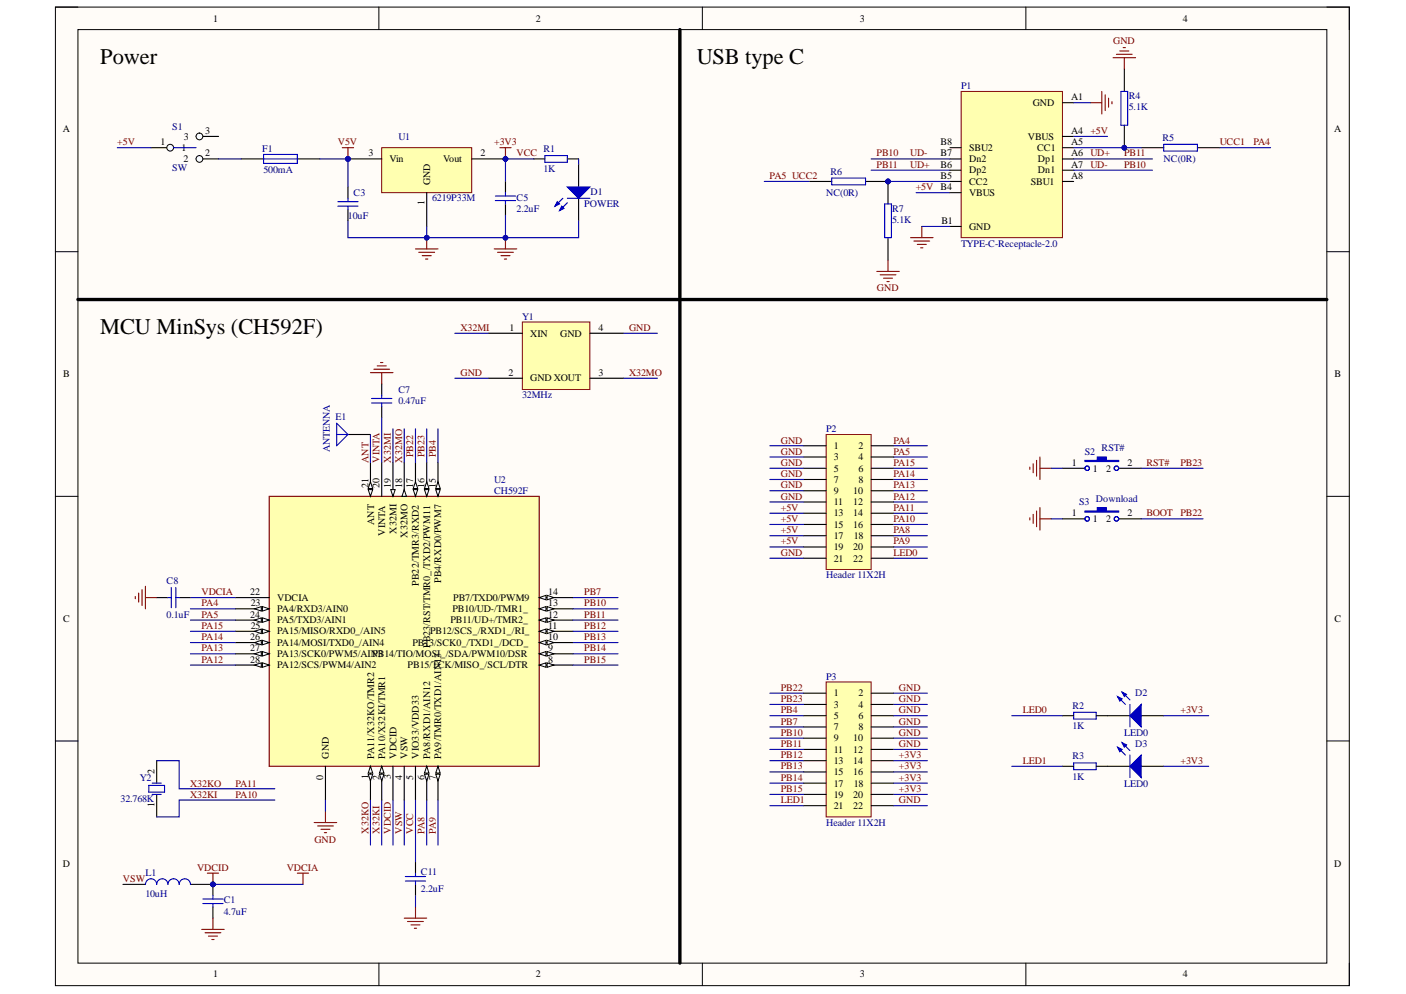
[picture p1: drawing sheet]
<svg xmlns="http://www.w3.org/2000/svg" width="297mm" height="210mm" viewBox="0 0 297 210" stroke-linecap="round" stroke-linejoin="round" font-family="sans-serif">
<path d="M11.7 1.5h273.4v206.6h-273.4z" fill-rule="evenodd" fill="#fffcf8"/>
<path d="M11.7 1.5h273.4v206.6h-273.4z" fill="none" stroke="#000" stroke-width=".21"/>
<path d="M16.5 6.3h263.8v197.1h-263.8z" fill-rule="evenodd" fill="#fffcf8"/>
<g fill="none" stroke="#000" stroke-width=".21">
<path d="M11.7 1.5h4.8M16.5 6.3h263.8v197.1h-263.8zM80 1.5v4.7M148.4 1.5v4.7M216.7 1.5v4.8M280.3 1.5h4.8v4.8M11.7 53.2h4.8M280.3 53.2h4.8M11.7 104.8h4.8M280.3 104.8h4.8M11.7 156.5h4.8M280.3 156.5h4.8"/>
<path d="M80.1 203.4v4.7M148.4 203.4v4.7M216.7 203.4v4.7M285.1 203.4v4.7"/>
</g>
<path d="M72.3 31.2h2.4M73.5 31.2v2.4" fill="none" stroke="#800000" stroke-width=".24"/>
<circle cx="73.5" cy="33.6" r=".47" fill="#000080"/>
<circle cx="73.5" cy="33.6" r=".47" fill="none" stroke="#000080" stroke-width=".21"/>
<path d="M50.9 33.6h4.8M62.8 33.6h4.8M73.5 39.5v2.4M73.5 44.3v2.3" fill="none" stroke="#000" stroke-width=".24"/>
<path d="M55.7 32.6h7.1v1.9h-7.1zM55.7 33.6h7.1M71.4 43.5h4.3M71.4 42.6h4.3M73.5 41.9v.7M73.5 43.5v.8" fill="none" stroke="#00f" stroke-width=".24"/>
<path d="M105.6 31.2h2.4M106.8 31.2v2.4" fill="none" stroke="#800000" stroke-width=".24"/>
<circle cx="106.8" cy="33.6" r=".47" fill="#000080"/>
<circle cx="106.8" cy="33.6" r=".47" fill="none" stroke="#000080" stroke-width=".21"/>
<path d="M87.8 52.6h4.7M88.5 53.3h3.3M89.2 54h1.9M89.9 54.7h.5M90.1 50.2v2.4" fill="none" stroke="#800000" stroke-width=".24"/>
<circle cx="90.1" cy="50.2" r=".47" fill="#000080"/>
<circle cx="90.1" cy="50.2" r=".47" fill="none" stroke="#000080" stroke-width=".21"/>
<path d="M104.4 52.6h4.8M105.1 53.3h3.4M105.8 54h1.9M106.6 54.7h.4M106.8 50.2v2.4" fill="none" stroke="#800000" stroke-width=".24"/>
<circle cx="106.8" cy="50.2" r=".47" fill="#000080"/>
<circle cx="106.8" cy="50.2" r=".47" fill="none" stroke="#000080" stroke-width=".21"/>
<path d="M106.8 38.3v2.4M122.2 34.7v4.8M106.8 43.1v2.3M122.2 41.9v4.7" fill="none" stroke="#000" stroke-width=".24"/>
<path d="M104.6 42.4h4.3M104.6 41.4h4.3M106.8 40.7v.7M106.8 42.4v.7" fill="none" stroke="#00f" stroke-width=".24"/>
<path d="M119.9 39.5h4.7l-2.4 2.4z" fill="#00f"/>
<path d="M119.9 39.5h4.7l-2.4 2.4zM118.9 41.9l-1.7 1.6M119.9 42.8l-1.7 1.7" fill="none" stroke="#00f" stroke-width=".24"/>
<path d="M118.7 43.5l.5 .5-1 .5z" fill="#00f"/>
<path d="M118.7 43.5l.5 .5-1 .5z" fill="none" stroke="#00f" stroke-width=".24"/>
<path d="M117.7 42.6l.5 .5-1 .4z" fill="#00f"/>
<path d="M117.7 42.6l.5 .5-1 .4zM119.9 41.9h4.7" fill="none" stroke="#00f" stroke-width=".24"/>
<path d="M16.5 63.3h127.1M143.6 63.3v140.1" fill="none" stroke="#000" stroke-width=".71"/>
<path d="M31.9 31.2h4.8" fill="none" stroke="#000" stroke-width=".24"/>
<circle cx="36" cy="31.2" r=".71" fill="#f8fcff"/>
<circle cx="36" cy="31.2" r=".71" fill="none" stroke="#000" stroke-width=".21"/>
<path d="M41.4 28.8h4.8" fill="none" stroke="#000" stroke-width=".24"/>
<circle cx="42.1" cy="28.8" r=".71" fill="#f8fcff"/>
<circle cx="42.1" cy="28.8" r=".71" fill="none" stroke="#000" stroke-width=".21"/>
<path d="M41.4 33.6h4.8" fill="none" stroke="#000" stroke-width=".24"/>
<circle cx="42.1" cy="33.6" r=".71" fill="#f8fcff"/>
<circle cx="42.1" cy="33.6" r=".71" fill="none" stroke="#000" stroke-width=".21"/>
<g fill="none" stroke="#00f" stroke-width=".24">
<path d="M36.7 31.2h4.7M71.1 89.4l2.4 2.4-2.4 2.3zM71.1 91.8h2.4M78.5 84.2h4.3M78.5 85.1h4.3M80.6 83.4v.8M80.6 85.1v.7M35.5 126.2h.7M36.2 124.1v4.2M37.1 126.2h.8M37.1 124.1v4.2M31.4 165.9h3.4v1.4h-3.4z"/>
<path d="M32.2 165.4h1.9M32.2 167.8h1.9"/>
</g>
<path d="M85.4 193.9h4.7M86.1 194.6h3.3M86.8 195.3h1.9M87.5 196h.5M87.8 191.5v2.4" fill="none" stroke="#800000" stroke-width=".23"/>
<path d="M73.5 91.8h4.8M80.6 81.1v2.3M80.6 85.8v2.4M33.1 126.2h2.4M37.9 126.2h2.3M33.1 160.6v4.8M33.1 167.8v4.7" fill="none" stroke="#000" stroke-width=".24"/>
<path d="M78.3 78.7h4.7M79 78h3.3M79.7 77.3h1.9M80.4 76.6h.5M80.6 78.7v2.4M28.6 126v.4M29.3 125.2v1.9M30 124.5v3.4M30.7 123.8v4.8M30.7 126.2h2.4" fill="none" stroke="#800000" stroke-width=".24"/>
<path d="M87.8 182v2.4M87.8 186.8v2.3" fill="none" stroke="#000" stroke-width=".23"/>
<path d="M85.6 185.1h4.3M85.6 186h4.3M87.8 184.4v.7M87.8 186v.8" fill="none" stroke="#00f" stroke-width=".23"/>
<path d="M174.5 91.8h9.5v28.5h-9.5z" fill-rule="evenodd" fill="#ffffb0"/>
<path d="M174.5 91.8h9.5v28.5h-9.5z" fill="none" stroke="#800000" stroke-width=".21"/>
<g fill="none" stroke="#000" stroke-width=".23">
<path d="M169.8 94.1h4.7M169.8 96.5h4.7M169.8 98.9h4.7M184 94.1h4.8M184 96.5h4.8M184 98.9h4.8M169.8 101.3h4.7M169.8 103.6h4.7M169.8 106h4.7M169.8 108.4h4.7M169.8 110.8h4.7M169.8 113.1h4.7"/>
<path d="M169.8 115.5h4.7M169.8 117.9h4.7M184 101.3h4.8M184 103.6h4.8M184 106h4.8M184 108.4h4.8M184 110.8h4.8M184 113.1h4.8M184 115.5h4.8M184 117.9h4.8"/>
</g>
<path d="M174.5 144h9.5v28.5h-9.5z" fill-rule="evenodd" fill="#ffffb0"/>
<path d="M174.5 144h9.5v28.5h-9.5z" fill="none" stroke="#800000" stroke-width=".21"/>
<g fill="none" stroke="#000" stroke-width=".23">
<path d="M224.5 98.9h4.7M236.3 98.9h4.8M169.8 146.4h4.7M169.8 148.8h4.7M169.8 151.1h4.7M169.8 153.5h4.7M169.8 155.9h4.7M169.8 158.3h4.7M184 146.4h4.8M184 148.8h4.8M184 151.1h4.8M184 153.5h4.8"/>
<path d="M184 155.9h4.8M184 158.3h4.8M169.8 160.6h4.7M169.8 163h4.7M169.8 165.4h4.7M169.8 167.8h4.7M169.8 170.1h4.7M184 160.6h4.8M184 163h4.8M184 165.4h4.8M184 167.8h4.8M184 170.1h4.8"/>
</g>
<path d="M229.2 97.2h2.6v-.7h1.9v.7h2.6v.3h-7.1z" fill-rule="evenodd" fill="#00f"/>
<g fill="none" stroke="#00f" stroke-width=".23">
<path d="M229.2 97.2h2.6v-.7h1.9v.7h2.6v.3h-7.1z"/>
<circle cx="229.7" cy="98.9" r=".47"/>
<circle cx="235.9" cy="98.9" r=".47"/>
</g>
<path d="M217.6 98.6v.5M218.3 97.9v1.9M219 97.2v3.3M219.7 96.5v4.8M219.7 98.9h2.4" fill="none" stroke="#800000" stroke-width=".23"/>
<path d="M224.5 109.6h4.7M236.3 109.6h4.8" fill="none" stroke="#000" stroke-width=".23"/>
<path d="M229.2 107.9h2.6v-.7h1.9v.7h2.6v.2h-7.1z" fill-rule="evenodd" fill="#00f"/>
<g fill="none" stroke="#00f" stroke-width=".23">
<path d="M229.2 107.9h2.6v-.7h1.9v.7h2.6v.2h-7.1z"/>
<circle cx="229.7" cy="109.6" r=".48"/>
<circle cx="235.9" cy="109.6" r=".47"/>
</g>
<path d="M217.6 109.3v.5M218.3 108.6v1.9M219 107.9v3.3M219.7 107.2v4.7M219.7 109.6h2.4" fill="none" stroke="#800000" stroke-width=".23"/>
<path d="M234 151.1h4.7M241.1 151.1h4.8" fill="none" stroke="#000" stroke-width=".23"/>
<path d="M238.7 151.1l2.4-2.3v4.7z" fill="#00f"/>
<path d="M236.1 147.1l1.7 1.7M237.1 146.1l1.6 1.7M238.7 151.1l2.4-2.3v4.7z" fill="none" stroke="#00f" stroke-width=".23"/>
<path d="M236.1 147.1l1 .5-.5 .5z" fill="#00f"/>
<path d="M236.1 147.1l1 .5-.5 .5z" fill="none" stroke="#00f" stroke-width=".23"/>
<path d="M237.1 146.1l.9 .5-.5 .5z" fill="#00f"/>
<path d="M237.1 146.1l.9 .5-.5 .5zM238.7 148.8v4.7" fill="none" stroke="#00f" stroke-width=".23"/>
<path d="M234 161.8h4.7M241.1 161.8h4.8" fill="none" stroke="#000" stroke-width=".23"/>
<path d="M238.7 161.8l2.4-2.4v4.8z" fill="#00f"/>
<path d="M236.1 157.8l1.7 1.6M237.1 156.8l1.6 1.7M238.7 161.8l2.4-2.4v4.8z" fill="none" stroke="#00f" stroke-width=".23"/>
<path d="M236.1 157.8l1 .5-.5 .4z" fill="#00f"/>
<path d="M236.1 157.8l1 .5-.5 .4z" fill="none" stroke="#00f" stroke-width=".23"/>
<path d="M237.1 156.8l.9 .5-.5 .5z" fill="#00f"/>
<path d="M237.1 156.8l.9 .5-.5 .5zM238.7 159.4v4.8" fill="none" stroke="#00f" stroke-width=".23"/>
<path d="M232.8 19.3v4.8M230.4 21.7h2.4M233.5 20v3.3M234.2 20.7v1.9M234.9 21.5v.4M192.4 50.2h4.7M193.1 50.9h3.3M193.8 51.6h1.9M194.5 52.3h.5M194.7 47.8v2.4" fill="none" stroke="#800000" stroke-width=".23"/>
<path d="M203.1 19.3h21.4v30.9h-21.4z" fill-rule="evenodd" fill="#ffffb0"/>
<path d="M203.1 19.3h21.4v30.9h-21.4z" fill="none" stroke="#800000" stroke-width=".21"/>
<path d="M200.7 38.3h2.4M200.7 35.9h2.4M200.7 33.6h2.4M200.7 31.2h2.4M224.5 38.3h2.3M224.5 35.9h2.3M224.5 33.6h2.3M224.5 31.2h2.3M224.5 21.7h2.3M224.5 28.8h2.3M200.7 47.8h2.4M200.7 40.7h2.4" fill="none" stroke="#000" stroke-width=".23"/>
<circle cx="187.6" cy="38.3" r=".48" fill="#000080"/>
<circle cx="187.6" cy="38.3" r=".48" fill="none" stroke="#000080" stroke-width=".21"/>
<path d="M171 38.3h4.7M182.9 38.3h4.7" fill="none" stroke="#000" stroke-width=".23"/>
<circle cx="187.6" cy="38.3" r=".48" fill="#000080"/>
<circle cx="187.6" cy="38.3" r=".48" fill="none" stroke="#000080" stroke-width=".21"/>
<path d="M175.7 37.6h7.2v1.4h-7.2z" fill="none" stroke="#00f" stroke-width=".23"/>
<circle cx="187.6" cy="38.3" r=".48" fill="#000080"/>
<circle cx="187.6" cy="38.3" r=".48" fill="none" stroke="#000080" stroke-width=".21"/>
<path d="M187.6 38.3v4.8M187.6 50.2v4.7" fill="none" stroke="#000" stroke-width=".23"/>
<circle cx="187.6" cy="38.3" r=".48" fill="#000080"/>
<circle cx="187.6" cy="38.3" r=".48" fill="none" stroke="#000080" stroke-width=".21"/>
<path d="M245.9 30.5h7.1v1.4h-7.1zM186.9 43.1h1.4v7.1h-1.4z" fill="none" stroke="#00f" stroke-width=".23"/>
<path d="M185.2 57.3h4.8M185.9 58h3.4M186.7 58.7h1.9M187.4 59.5h.4M187.6 54.9v2.4" fill="none" stroke="#800000" stroke-width=".23"/>
<path d="M241.1 31.2h4.8M253 31.2h4.7" fill="none" stroke="#000" stroke-width=".23"/>
<circle cx="237.5" cy="31.2" r=".48" fill="#000080"/>
<circle cx="237.5" cy="31.2" r=".48" fill="none" stroke="#000080" stroke-width=".21"/>
<path d="M237.5 26.4v4.8" fill="none" stroke="#000" stroke-width=".23"/>
<circle cx="237.5" cy="31.2" r=".48" fill="#000080"/>
<circle cx="237.5" cy="31.2" r=".48" fill="none" stroke="#000080" stroke-width=".21"/>
<path d="M237.5 14.6v4.7" fill="none" stroke="#000" stroke-width=".23"/>
<path d="M236.8 19.3h1.4v7.1h-1.4z" fill="none" stroke="#00f" stroke-width=".23"/>
<path d="M235.2 12.2h4.7M235.9 11.5h3.3M236.6 10.8h1.9M237.3 10.1h.5M237.5 12.2v2.4" fill="none" stroke="#800000" stroke-width=".23"/>
<path d="M110.4 68h14.2v14.3h-14.2z" fill-rule="evenodd" fill="#ffffb0"/>
<path d="M110.4 68h14.2v14.3h-14.2z" fill="none" stroke="#800000" stroke-width=".21"/>
<path d="M103.2 70.4h7.2M103.2 79.9h7.2M124.6 70.4h7.2M124.6 79.9h7.2" fill="none" stroke="#000" stroke-width=".24"/>
<circle cx="73.5" cy="33.6" r=".47" fill="#000080"/>
<circle cx="73.5" cy="33.6" r=".47" fill="none" stroke="#000080" stroke-width=".21"/>
<circle cx="106.8" cy="33.6" r=".47" fill="#000080"/>
<circle cx="106.8" cy="33.6" r=".47" fill="none" stroke="#000080" stroke-width=".21"/>
<path d="M80.6 31.2h19.1v9.5h-19.1z" fill-rule="evenodd" fill="#ffffb0"/>
<path d="M80.6 31.2h19.1v9.5h-19.1z" fill="none" stroke="#800000" stroke-width=".21"/>
<path d="M73.5 33.6h7.1" fill="none" stroke="#000" stroke-width=".24"/>
<circle cx="73.5" cy="33.6" r=".47" fill="#000080"/>
<circle cx="73.5" cy="33.6" r=".47" fill="none" stroke="#000080" stroke-width=".21"/>
<path d="M99.7 33.6h7.1M90.1 40.7v7.1" fill="none" stroke="#000" stroke-width=".24"/>
<circle cx="106.8" cy="33.6" r=".47" fill="#000080"/>
<circle cx="106.8" cy="33.6" r=".47" fill="none" stroke="#000080" stroke-width=".21"/>
<path d="M115.1 32.9h4.8v1.4h-4.8z" fill="none" stroke="#00f" stroke-width=".24"/>
<path d="M112.7 33.6h2.4M119.9 33.6h2.3" fill="none" stroke="#000" stroke-width=".24"/>
<path d="M226.8 150.4h4.8v1.4h-4.8zM226.8 161.1h4.8v1.4h-4.8z" fill="none" stroke="#00f" stroke-width=".23"/>
<path d="M224.5 151.1h2.3M231.6 151.1h2.4M224.5 161.8h2.3M231.6 161.8h2.4" fill="none" stroke="#000" stroke-width=".23"/>
<path d="M56.9 104.8h57v57h-57z" fill-rule="evenodd" fill="#ffffb0"/>
<path d="M56.9 104.8h57v57h-57z" fill="none" stroke="#800000" stroke-width=".24"/>
<path d="M92.5 161.8v7.1" fill="none" stroke="#000" stroke-width=".24"/>
<path d="M92.5 161.8l.5 1.4h-.9z" fill="#f8fcff"/>
<path d="M92.5 161.8l.5 1.4h-.9z" fill="none" stroke="#000" stroke-width=".21"/>
<path d="M92.1 163.5h.9l-.5 1.4z" fill="#f8fcff"/>
<path d="M92.1 163.5h.9l-.5 1.4z" fill="none" stroke="#000" stroke-width=".21"/>
<path d="M113.9 133.3h7.1" fill="none" stroke="#000" stroke-width=".24"/>
<path d="M113.9 133.3l1.4-.5v1z" fill="#f8fcff"/>
<path d="M113.9 133.3l1.4-.5v1z" fill="none" stroke="#000" stroke-width=".21"/>
<path d="M115.6 132.8l1.4 .5-1.4 .5z" fill="#f8fcff"/>
<path d="M115.6 132.8l1.4 .5-1.4 .5z" fill="none" stroke="#000" stroke-width=".21"/>
<path d="M113.9 130.9h7.1" fill="none" stroke="#000" stroke-width=".24"/>
<path d="M113.9 130.9l1.4-.4v.9z" fill="#f8fcff"/>
<path d="M113.9 130.9l1.4-.4v.9z" fill="none" stroke="#000" stroke-width=".21"/>
<path d="M115.6 130.5l1.4 .4-1.4 .5z" fill="#f8fcff"/>
<path d="M115.6 130.5l1.4 .4-1.4 .5z" fill="none" stroke="#000" stroke-width=".21"/>
<path d="M113.9 126.2h7.1" fill="none" stroke="#000" stroke-width=".24"/>
<path d="M113.9 126.2l1.4-.5v1z" fill="#f8fcff"/>
<path d="M113.9 126.2l1.4-.5v1z" fill="none" stroke="#000" stroke-width=".21"/>
<path d="M115.6 125.7l1.4 .5-1.4 .5z" fill="#f8fcff"/>
<path d="M115.6 125.7l1.4 .5-1.4 .5z" fill="none" stroke="#000" stroke-width=".21"/>
<path d="M113.9 140.4h7.1" fill="none" stroke="#000" stroke-width=".24"/>
<path d="M113.9 140.4l1.4-.4v.9z" fill="#f8fcff"/>
<path d="M113.9 140.4l1.4-.4v.9z" fill="none" stroke="#000" stroke-width=".21"/>
<path d="M115.6 140l1.4 .4-1.4 .5z" fill="#f8fcff"/>
<path d="M115.6 140l1.4 .4-1.4 .5z" fill="none" stroke="#000" stroke-width=".21"/>
<path d="M49.7 135.7h7.2" fill="none" stroke="#000" stroke-width=".24"/>
<path d="M55.4 135.2l1.5 .5-1.5 .5z" fill="#f8fcff"/>
<path d="M55.4 135.2l1.5 .5-1.5 .5z" fill="none" stroke="#000" stroke-width=".21"/>
<path d="M53.8 135.7l1.4-.5v1z" fill="#f8fcff"/>
<path d="M53.8 135.7l1.4-.5v1z" fill="none" stroke="#000" stroke-width=".21"/>
<path d="M49.7 138.1h7.2M85.4 161.8v7.1" fill="none" stroke="#000" stroke-width=".24"/>
<path d="M55.4 137.6l1.5 .5-1.5 .4z" fill="#f8fcff"/>
<path d="M55.4 137.6l1.5 .5-1.5 .4z" fill="none" stroke="#000" stroke-width=".21"/>
<path d="M53.8 138.1l1.4-.5v.9z" fill="#f8fcff"/>
<path d="M53.8 138.1l1.4-.5v.9z" fill="none" stroke="#000" stroke-width=".21"/>
<path d="M49.7 133.3h7.2" fill="none" stroke="#000" stroke-width=".24"/>
<path d="M55.4 132.8l1.5 .5-1.5 .5z" fill="#f8fcff"/>
<path d="M55.4 132.8l1.5 .5-1.5 .5z" fill="none" stroke="#000" stroke-width=".21"/>
<path d="M53.8 133.3l1.4-.5v1z" fill="#f8fcff"/>
<path d="M53.8 133.3l1.4-.5v1z" fill="none" stroke="#000" stroke-width=".21"/>
<path d="M113.9 138.1h7.1" fill="none" stroke="#000" stroke-width=".24"/>
<path d="M113.9 138.1l1.4-.5v.9z" fill="#f8fcff"/>
<path d="M113.9 138.1l1.4-.5v.9z" fill="none" stroke="#000" stroke-width=".21"/>
<path d="M115.6 137.6l1.4 .5-1.4 .4z" fill="#f8fcff"/>
<path d="M115.6 137.6l1.4 .5-1.4 .4z" fill="none" stroke="#000" stroke-width=".21"/>
<path d="M49.7 130.9h7.2" fill="none" stroke="#000" stroke-width=".24"/>
<path d="M55.4 130.5l1.5 .4-1.5 .5z" fill="#f8fcff"/>
<path d="M55.4 130.5l1.5 .4-1.5 .5z" fill="none" stroke="#000" stroke-width=".21"/>
<path d="M53.8 130.9l1.4-.4v.9z" fill="#f8fcff"/>
<path d="M53.8 130.9l1.4-.4v.9z" fill="none" stroke="#000" stroke-width=".21"/>
<path d="M49.7 128.6h7.2" fill="none" stroke="#000" stroke-width=".24"/>
<path d="M55.4 128.1l1.5 .5-1.5 .4z" fill="#f8fcff"/>
<path d="M55.4 128.1l1.5 .5-1.5 .4z" fill="none" stroke="#000" stroke-width=".21"/>
<path d="M53.8 128.6l1.4-.5v.9z" fill="#f8fcff"/>
<path d="M53.8 128.6l1.4-.5v.9z" fill="none" stroke="#000" stroke-width=".21"/>
<path d="M83 97.7v7.1" fill="none" stroke="#000" stroke-width=".24"/>
<path d="M82.5 103.4h1l-.5 1.4z" fill="#f8fcff"/>
<path d="M82.5 103.4h1l-.5 1.4z" fill="none" stroke="#000" stroke-width=".21"/>
<path d="M80.6 97.7v7.1M90.1 97.7v7.1" fill="none" stroke="#000" stroke-width=".24"/>
<path d="M89.7 103.4h.9l-.5 1.4z" fill="#f8fcff"/>
<path d="M89.7 103.4h.9l-.5 1.4z" fill="none" stroke="#000" stroke-width=".21"/>
<path d="M90.1 101.7l.5 1.5h-.9z" fill="#f8fcff"/>
<path d="M90.1 101.7l.5 1.5h-.9z" fill="none" stroke="#000" stroke-width=".21"/>
<path d="M113.9 128.6h7.1" fill="none" stroke="#000" stroke-width=".24"/>
<path d="M113.9 128.6l1.4-.5v.9z" fill="#f8fcff"/>
<path d="M113.9 128.6l1.4-.5v.9z" fill="none" stroke="#000" stroke-width=".21"/>
<path d="M115.6 128.1l1.4 .5-1.4 .4z" fill="#f8fcff"/>
<path d="M115.6 128.1l1.4 .5-1.4 .4z" fill="none" stroke="#000" stroke-width=".21"/>
<path d="M80.6 161.8v7.1" fill="none" stroke="#000" stroke-width=".24"/>
<path d="M80.6 161.8l.5 1.4h-.9z" fill="#f8fcff"/>
<path d="M80.6 161.8l.5 1.4h-.9z" fill="none" stroke="#000" stroke-width=".21"/>
<path d="M80.2 163.5h.9l-.5 1.4z" fill="#f8fcff"/>
<path d="M80.2 163.5h.9l-.5 1.4z" fill="none" stroke="#000" stroke-width=".21"/>
<path d="M83 161.8v7.1M87.8 161.8v7.1M90.1 161.8v7.1" fill="none" stroke="#000" stroke-width=".24"/>
<path d="M90.1 161.8l.5 1.4h-.9z" fill="#f8fcff"/>
<path d="M90.1 161.8l.5 1.4h-.9z" fill="none" stroke="#000" stroke-width=".21"/>
<path d="M89.7 163.5h.9l-.5 1.4z" fill="#f8fcff"/>
<path d="M89.7 163.5h.9l-.5 1.4z" fill="none" stroke="#000" stroke-width=".21"/>
<path d="M113.9 135.7h7.1" fill="none" stroke="#000" stroke-width=".24"/>
<path d="M113.9 135.7l1.4-.5v1z" fill="#f8fcff"/>
<path d="M113.9 135.7l1.4-.5v1z" fill="none" stroke="#000" stroke-width=".21"/>
<path d="M115.6 135.2l1.4 .5-1.4 .5z" fill="#f8fcff"/>
<path d="M115.6 135.2l1.4 .5-1.4 .5z" fill="none" stroke="#000" stroke-width=".21"/>
<path d="M87.8 97.7v7.1" fill="none" stroke="#000" stroke-width=".24"/>
<path d="M87.3 103.4h.9l-.4 1.4z" fill="#f8fcff"/>
<path d="M87.3 103.4h.9l-.4 1.4z" fill="none" stroke="#000" stroke-width=".21"/>
<path d="M87.8 101.7l.4 1.5h-.9z" fill="#f8fcff"/>
<path d="M87.8 101.7l.4 1.5h-.9z" fill="none" stroke="#000" stroke-width=".21"/>
<path d="M78.3 97.7v7.1M68.8 161.8v7.1" fill="none" stroke="#000" stroke-width=".24"/>
<path d="M77.8 103.4h.9l-.4 1.4z" fill="#f8fcff"/>
<path d="M77.8 103.4h.9l-.4 1.4z" fill="none" stroke="#000" stroke-width=".21"/>
<path d="M78.3 101.7l.4 1.5h-.9z" fill="#f8fcff"/>
<path d="M78.3 101.7l.4 1.5h-.9z" fill="none" stroke="#000" stroke-width=".21"/>
<path d="M85.4 97.7v7.1" fill="none" stroke="#000" stroke-width=".24"/>
<path d="M85.4 103.4l.5 1.4h-1z" fill="#f8fcff"/>
<path d="M85.4 103.4l.5 1.4h-1z" fill="none" stroke="#000" stroke-width=".21"/>
<path d="M49.7 126.2h7.2M78.3 161.8v7.1" fill="none" stroke="#000" stroke-width=".24"/>
<path d="M78.3 161.8l.4 1.4h-.9z" fill="#f8fcff"/>
<path d="M78.3 161.8l.4 1.4h-.9z" fill="none" stroke="#000" stroke-width=".21"/>
<path d="M77.8 163.5h.9l-.4 1.4z" fill="#f8fcff"/>
<path d="M77.8 163.5h.9l-.4 1.4z" fill="none" stroke="#000" stroke-width=".21"/>
<path d="M49.7 140.4h7.2" fill="none" stroke="#000" stroke-width=".24"/>
<path d="M55.4 140l1.5 .4-1.5 .5z" fill="#f8fcff"/>
<path d="M55.4 140l1.5 .4-1.5 .5z" fill="none" stroke="#000" stroke-width=".21"/>
<path d="M53.8 140.4l1.4-.4v.9z" fill="#f8fcff"/>
<path d="M53.8 140.4l1.4-.4v.9z" fill="none" stroke="#000" stroke-width=".21"/>
<path d="M92.5 97.7v7.1" fill="none" stroke="#000" stroke-width=".24"/>
<path d="M92.1 103.4h.9l-.5 1.4z" fill="#f8fcff"/>
<path d="M92.1 103.4h.9l-.5 1.4z" fill="none" stroke="#000" stroke-width=".21"/>
<path d="M92.5 101.7l.5 1.5h-.9z" fill="#f8fcff"/>
<path d="M92.5 101.7l.5 1.5h-.9z" fill="none" stroke="#000" stroke-width=".21"/>
<circle cx="45" cy="186.8" r=".47" fill="#000080"/>
<circle cx="45" cy="186.8" r=".47" fill="none" stroke="#000080" stroke-width=".21"/>
<path d="M26 186.8h4.7M40.2 186.8h4.8" fill="none" stroke="#000" stroke-width=".23"/>
<circle cx="45" cy="186.8" r=".47" fill="#000080"/>
<circle cx="45" cy="186.8" r=".47" fill="none" stroke="#000080" stroke-width=".21"/>
<path d="M30.7 186.8a1.18 1.18 0 0 1 1.2-1.2 1.18 1.18 0 0 1 1.2 1.2 1.19 1.19 0 0 1 1.2-1.2 1.19 1.19 0 0 1 1.2 1.2 1.19 1.19 0 0 1 1.2-1.2 1.19 1.19 0 0 1 1.2 1.2 1.19 1.19 0 0 1 1.1-1.2 1.19 1.19 0 0 1 1.2 1.2" fill="none" stroke="#00f" stroke-width=".23"/>
<circle cx="45" cy="186.8" r=".47" fill="#000080"/>
<circle cx="45" cy="186.8" r=".47" fill="none" stroke="#000080" stroke-width=".21"/>
<path d="M45 186.8v2.3M45 191.5v2.4" fill="none" stroke="#000" stroke-width=".23"/>
<circle cx="45" cy="186.8" r=".47" fill="#000080"/>
<circle cx="45" cy="186.8" r=".47" fill="none" stroke="#000080" stroke-width=".21"/>
<path d="M42.8 189.8h4.3M42.8 190.8h4.3M45 189.1v.7M45 190.8v.7" fill="none" stroke="#00f" stroke-width=".23"/>
<path d="M43.8 184.4h2.4M45 184.4v2.4" fill="none" stroke="#800000" stroke-width=".23"/>
<circle cx="45" cy="186.8" r=".47" fill="#000080"/>
<circle cx="45" cy="186.8" r=".47" fill="none" stroke="#000080" stroke-width=".21"/>
<path d="M66.4 173.7h4.7M67.1 174.4h3.3M67.8 175.1h1.9M68.5 175.8h.5M68.8 171.3v2.4M42.6 196.3h4.8M43.3 197h3.4M44 197.7h1.9M44.8 198.4h.4M45 193.9v2.4M62.8 184.4h2.4M64 184.4v2.4" fill="none" stroke="#800000" stroke-width=".23"/>
<path d="M67.6 33.6h5.9v5.9" fill="none" stroke="#000080" stroke-width=".24"/>
<circle cx="73.5" cy="33.6" r=".47" fill="#000080"/>
<circle cx="73.5" cy="33.6" r=".47" fill="none" stroke="#000080" stroke-width=".21"/>
<path d="M106.8 45.4v4.8h-33.3v-3.6" fill="none" stroke="#000080" stroke-width=".24"/>
<circle cx="90.1" cy="50.2" r=".47" fill="#000080"/>
<circle cx="90.1" cy="50.2" r=".47" fill="none" stroke="#000080" stroke-width=".21"/>
<circle cx="106.8" cy="50.2" r=".47" fill="#000080"/>
<circle cx="106.8" cy="50.2" r=".47" fill="none" stroke="#000080" stroke-width=".21"/>
<path d="M112.7 33.6h-5.9v4.7" fill="none" stroke="#000080" stroke-width=".24"/>
<circle cx="106.8" cy="33.6" r=".47" fill="#000080"/>
<circle cx="106.8" cy="33.6" r=".47" fill="none" stroke="#000080" stroke-width=".21"/>
<path d="M122.2 46.6v3.6h-15.4" fill="none" stroke="#000080" stroke-width=".24"/>
<circle cx="106.8" cy="50.2" r=".47" fill="#000080"/>
<circle cx="106.8" cy="50.2" r=".47" fill="none" stroke="#000080" stroke-width=".21"/>
<g fill="none" stroke="#000080" stroke-width=".24">
<path d="M24.8 31.2h7.1M122.2 33.6v1.1M78.3 91.8v5.9M80.6 88.2v9.5M83 90.6v7.1M85.4 90.6v7.1M87.8 90.6v7.1M90.1 90.6v7.1M92.5 90.6v7.1M162.7 96.5h7.1M162.7 98.9h7.1M162.7 94.1h7.1"/>
<path d="M162.7 101.3h7.1M162.7 103.6h7.1M162.7 106h7.1M162.7 108.4h7.1M162.7 113.1h7.1M162.7 115.5h7.1M162.7 117.9h7.1M162.7 110.8h7.1M40.2 126.2h9.5M40.2 128.6h9.5M40.2 130.9h9.5M40.2 133.3h9.5"/>
<path d="M40.2 135.7h9.5M40.2 138.1h9.5M121 126.2h9.6M121 128.6h9.6M121 130.9h9.6M121 133.3h9.6M121 135.7h9.6M121 138.1h9.6M40.2 140.4h9.5M121 140.4h9.6M162.7 148.8h7.1M162.7 151.1h7.1"/>
<path d="M162.7 153.5h7.1M162.7 155.9h7.1M162.7 158.3h7.1M162.7 146.4h7.1M33.1 160.6h4.8v6h20.2M58.1 168.9h-20.2v3.6h-4.8M162.7 160.6h7.1M162.7 165.4h7.1M162.7 167.8h7.1M162.7 170.1h7.1M162.7 163h7.1"/>
</g>
<g fill="none" stroke="#000080" stroke-width=".23">
<path d="M187.6 38.3h13.1M226.8 28.8h7.2M226.8 21.7h3.6M226.8 33.6h16.7M193.5 40.7h7.2M188.8 94.1h7.1M188.8 96.5h7.1M188.8 98.9h7.1M222.1 98.9h2.4M241.1 98.9h13.1M188.8 101.3h7.1M188.8 103.6h7.1"/>
<path d="M188.8 106h7.1M188.8 108.4h7.1M188.8 113.1h7.1M188.8 115.5h7.1M188.8 117.9h7.1M188.8 110.8h7.1M222.1 109.6h2.4M241.1 109.6h13.1M188.8 146.4h7.1M188.8 148.8h7.1M188.8 151.1h7.1M188.8 153.5h7.1"/>
<path d="M188.8 155.9h7.1M188.8 158.3h7.1M213.8 151.1h10.7M245.9 151.1h9.5M78.3 169v9.4M80.6 169v9.4M85.4 169v9.4M87.8 169v13M90.1 169v9.4M92.5 169v9.4M188.8 160.6h7.1M188.8 165.4h7.1"/>
<path d="M188.8 167.8h7.1M188.8 170.1h7.1M188.8 163h7.1M213.8 161.8h10.7M245.9 161.8h9.5M87.8 189.1v2.4"/>
</g>
<circle cx="187.6" cy="38.3" r=".48" fill="#000080"/>
<circle cx="187.6" cy="38.3" r=".48" fill="none" stroke="#000080" stroke-width=".21"/>
<path d="M184 33.6h16.7M184 35.9h16.7M226.8 31.2h14.3M226.8 35.9h16.7M194.7 47.8h6" fill="none" stroke="#000080" stroke-width=".23"/>
<path d="M161.5 38.3h9.5" fill="none" stroke="#000080" stroke-width=".24"/>
<circle cx="237.5" cy="31.2" r=".48" fill="#000080"/>
<circle cx="237.5" cy="31.2" r=".48" fill="none" stroke="#000080" stroke-width=".21"/>
<path d="M257.7 31.2h10.7M83 169v9.4" fill="none" stroke="#000080" stroke-width=".23"/>
<path d="M90.1 47.8v2.4M96.1 79.9h7.1M96.1 70.4h7.1M131.8 79.9h7.1M131.8 70.4h7.1" fill="none" stroke="#000080" stroke-width=".24"/>
<circle cx="90.1" cy="50.2" r=".47" fill="#000080"/>
<circle cx="90.1" cy="50.2" r=".47" fill="none" stroke="#000080" stroke-width=".21"/>
<path d="M45 186.8h19" fill="none" stroke="#000080" stroke-width=".23"/>
<circle cx="45" cy="186.8" r=".47" fill="#000080"/>
<circle cx="45" cy="186.8" r=".47" fill="none" stroke="#000080" stroke-width=".21"/>
<path d="M46.2 33.6h4.7M68.8 168.9v2.4" fill="none" stroke="#000080" stroke-width=".24"/>
<path d="M143.6 6.2v57.1M143.6 63.3h136.7" fill="none" stroke="#000" stroke-width=".71"/>
<g font-size="4.7">
<text x="21.1" y="13.5">Power</text>
<text x="147.2" y="13.5">USB type C</text>
<text x="21.1" y="70.5">MCU MinSys (CH592F)</text>
</g>
<g font-size="2.1">
<text x="45" y="4.6">1</text>
<text x="113.2" y="4.6">2</text>
<text x="181.6" y="4.6">3</text>
<text x="249.9" y="4.6">4</text>
<text x="218.2" y="22.4">GND</text>
<text x="226.3" y="21.2">A1</text>
<text x="13.3" y="28">A</text>
<text x="38.8" y="29.5">3</text>
<text x="43.3" y="28.3">3</text>
<text x="217.2" y="29.5">VBUS</text>
<text x="226.3" y="28.3">A4</text>
<text x="281.9" y="28">A</text>
<text x="33.9" y="30.7">1</text>
<text x="38.3" y="31.9">1</text>
<text x="38.7" y="34.2">2</text>
<text x="43.3" y="33">2</text>
<text x="77.8" y="33">3</text>
<text x="82.3" y="34.2">Vin</text>
<text x="93.6" y="34.2">Vout</text>
<text x="101.5" y="33">2</text>
<text x="198.7" y="35.4">B6</text>
<text x="198.7" y="33">B7</text>
<text x="198.7" y="30.7">B8</text>
<text x="204.7" y="34.2">Dn2</text>
<text x="204.7" y="31.9">SBU2</text>
<text x="219.1" y="31.9">CC1</text>
<text x="219.3" y="34.2">Dp1</text>
<text x="226.3" y="30.7">A5</text>
<text x="226.3" y="33">A6</text>
<text x="226.3" y="35.4">A7</text>
<text x="90.9" y="39" transform="rotate(-90 90.9 39)">GND</text>
<text x="198.7" y="40.1">B4</text>
<text x="198.7" y="37.8">B5</text>
<text x="204.7" y="41.3">VBUS</text>
<text x="204.7" y="39">CC2</text>
<text x="204.7" y="36.6">Dp2</text>
<text x="217.8" y="39">SBU1</text>
<text x="219.3" y="36.6">Dn1</text>
<text x="226.3" y="37.8">A8</text>
<text x="89.7" y="43.4" transform="rotate(-90 89.7 43.4)">1</text>
<text x="198.9" y="47.3">B1</text>
<text x="204.7" y="48.5">GND</text>
<text x="107.6" y="69.9">1</text>
<text x="112" y="71.1">XIN</text>
<text x="118.4" y="71.1">GND</text>
<text x="126.5" y="69.9">4</text>
<text x="13.4" y="79.7">B</text>
<text x="107.4" y="79.4">2</text>
<text x="112" y="80.6">GND XOUT</text>
<text x="126.5" y="79.4">3</text>
<text x="282" y="79.7">B</text>
<text x="176.1" y="94.8">1</text>
<text x="181.4" y="94.8">2</text>
<text x="176.1" y="97.2">3</text>
<text x="176.1" y="99.6">5</text>
<text x="176.1" y="101.9">7</text>
<text x="181.4" y="97.2">4</text>
<text x="181.4" y="99.6">6</text>
<text x="181.4" y="101.9">8</text>
<text x="226.5" y="98.4">1</text>
<text x="230.9" y="99.6">1</text>
<text x="233.7" y="99.6">2</text>
<text x="238.2" y="98.4">2</text>
<text x="77.8" y="103" transform="rotate(-90 77.8 103)">21</text>
<text x="80.2" y="103" transform="rotate(-90 80.2 103)">20</text>
<text x="82.6" y="103" transform="rotate(-90 82.6 103)">19</text>
<text x="84.9" y="103" transform="rotate(-90 84.9 103)">18</text>
<text x="87.3" y="103" transform="rotate(-90 87.3 103)">17</text>
<text x="89.7" y="103" transform="rotate(-90 89.7 103)">16</text>
<text x="92" y="103" transform="rotate(-90 92 103)">15</text>
<text x="176.1" y="104.3">9</text>
<text x="176.1" y="106.7">11</text>
<text x="180.3" y="104.3">10</text>
<text x="180.3" y="106.7">12</text>
<text x="79" y="110.8" transform="rotate(-90 79 110.8)">ANT</text>
<text x="81.4" y="113.1" transform="rotate(-90 81.4 113.1)">VINTA</text>
<text x="83.8" y="112.8" transform="rotate(-90 83.8 112.8)">X32MI</text>
<text x="86.1" y="113.5" transform="rotate(-90 86.1 113.5)">X32MO</text>
<text x="176.1" y="109">13</text>
<text x="176.1" y="111.4">15</text>
<text x="176.1" y="113.8">17</text>
<text x="180.3" y="109">14</text>
<text x="180.3" y="111.4">16</text>
<text x="180.4" y="113.8">18</text>
<text x="226.5" y="109">1</text>
<text x="230.9" y="110.2">1</text>
<text x="233.7" y="110.2">2</text>
<text x="238.2" y="109">2</text>
<text x="176.1" y="116.2">19</text>
<text x="176.1" y="118.6">21</text>
<text x="180.3" y="116.2">20</text>
<text x="180.3" y="118.6">22</text>
<text x="52.9" y="125.7">22</text>
<text x="88.5" y="123.7" transform="rotate(-90 88.5 123.7)">PB22/TMR3/RXD2</text>
<text x="93.2" y="123.1" transform="rotate(-90 93.2 123.1)">PB4/RXD0/PWM7</text>
<text x="115.8" y="125.7">14</text>
<text x="13.4" y="131.4">C</text>
<text x="52.9" y="130.4">24</text>
<text x="53" y="128.1">23</text>
<text x="58.5" y="131.6">PA5/TXD3/AIN1</text>
<text x="58.5" y="129.2">PA4/RXD3/AIN0</text>
<text x="58.5" y="126.9">VDCIA</text>
<text x="95.2" y="131.6">PB11/UD+/TMR2_</text>
<text x="95.6" y="129.2">PB10/UD-/TMR1_</text>
<text x="95.8" y="126.9">PB7/TXD0/PWM9</text>
<text x="115.8" y="130.4">12</text>
<text x="115.8" y="128.1">13</text>
<text x="282" y="131.4">C</text>
<text x="52.9" y="135.2">26</text>
<text x="52.9" y="137.5">27</text>
<text x="53" y="132.8">25</text>
<text x="58.5" y="136.3">PA14/MOSI/TXD0_/AIN4</text>
<text x="58.5" y="134">PA15/MISO/RXD0_/AIN5</text>
<text x="87.1" y="136.3">PB13/SCK0_/TXD1_/DCD_</text>
<text x="90.9" y="136.8" transform="rotate(-90 90.9 136.8)">PB23/RST/TMR0_/TXD2/PWM11</text>
<text x="90.9" y="134">PB12/SCS_/RXD1_/RI_</text>
<text x="115.8" y="132.8">11</text>
<text x="115.8" y="137.5">9</text>
<text x="115.8" y="135.2">10</text>
<text x="52.9" y="140">28</text>
<text x="58.5" y="138.7">PA13/SCK0/PWM5/AIN3</text>
<text x="58.5" y="141.2">PA12/SCS/PWM4/AIN2</text>
<text x="78.7" y="138.7">PB14/TIO/MOSI_/SDA/PWM10/DSR</text>
<text x="86.1" y="141.2">PB15/TCK/MISO_/SCL/DTR</text>
<text x="115.8" y="140">8</text>
<text x="176.1" y="147.1">1</text>
<text x="176.1" y="149.4">3</text>
<text x="181.4" y="147.1">2</text>
<text x="181.4" y="149.4">4</text>
<text x="176.1" y="151.8">5</text>
<text x="176.1" y="154.2">7</text>
<text x="181.4" y="151.8">6</text>
<text x="181.4" y="154.2">8</text>
<text x="69.5" y="160.2" transform="rotate(-90 69.5 160.2)">GND</text>
<text x="79" y="160.2" transform="rotate(-90 79 160.2)">PA11/X32KO/TMR2</text>
<text x="81.4" y="160.2" transform="rotate(-90 81.4 160.2)">PA10/X32KI/TMR1</text>
<text x="83.8" y="160.2" transform="rotate(-90 83.8 160.2)">VDCID</text>
<text x="86.1" y="160.2" transform="rotate(-90 86.1 160.2)">VSW</text>
<text x="88.5" y="160.2" transform="rotate(-90 88.5 160.2)">VIO33/VDD33</text>
<text x="90.9" y="160.2" transform="rotate(-90 90.9 160.2)">PA8/RXD1/AIN12</text>
<text x="93.2" y="160.2" transform="rotate(-90 93.2 160.2)">PA9/TMR0/TXD1/AIN13</text>
<text x="176.1" y="156.5">9</text>
<text x="176.1" y="158.9">11</text>
<text x="176.1" y="161.3">13</text>
<text x="180.3" y="156.5">10</text>
<text x="180.3" y="158.9">12</text>
<text x="180.3" y="161.3">14</text>
<text x="32.7" y="163.5" transform="rotate(-90 32.7 163.5)">2</text>
<text x="68.3" y="164.7" transform="rotate(-90 68.3 164.7)">0</text>
<text x="77.8" y="164.5" transform="rotate(-90 77.8 164.5)">1</text>
<text x="80.2" y="164.7" transform="rotate(-90 80.2 164.7)">2</text>
<text x="82.6" y="164.6" transform="rotate(-90 82.6 164.6)">3</text>
<text x="84.9" y="164.7" transform="rotate(-90 84.9 164.7)">4</text>
<text x="87.3" y="164.7" transform="rotate(-90 87.3 164.7)">5</text>
<text x="89.7" y="164.7" transform="rotate(-90 89.7 164.7)">6</text>
<text x="92" y="164.7" transform="rotate(-90 92 164.7)">7</text>
<text x="176.1" y="163.6">15</text>
<text x="176.1" y="166.1">17</text>
<text x="180.3" y="163.6">16</text>
<text x="180.4" y="166.1">18</text>
<text x="32.7" y="170.5" transform="rotate(-90 32.7 170.5)">1</text>
<text x="176.1" y="168.5">19</text>
<text x="176.1" y="170.8">21</text>
<text x="180.3" y="168.5">20</text>
<text x="180.3" y="170.8">22</text>
<text x="13.3" y="183">D</text>
<text x="281.9" y="183">D</text>
<text x="45" y="206.4">1</text>
<text x="113.2" y="206.4">2</text>
<text x="181.6" y="206.4">3</text>
<text x="249.9" y="206.4">4</text>
</g>
<g font-size="2.1" fill="#800000">
<text x="235.2" y="9.3">GND</text>
<text x="230.4" y="28.3">+5V</text>
<text x="24.8" y="30.7">+5V</text>
<text x="71.4" y="30.7">V5V</text>
<text x="104.4" y="30.7">+3V3</text>
<text x="109.1" y="33">VCC</text>
<text x="185.2" y="33">PB10</text>
<text x="185.2" y="35.4">PB11</text>
<text x="192.3" y="33">UD-</text>
<text x="192.3" y="35.4">UD+</text>
<text x="230.4" y="33">UD+</text>
<text x="230.4" y="35.4">UD-</text>
<text x="237.5" y="33">PB11</text>
<text x="237.5" y="35.4">PB10</text>
<text x="257.7" y="30.7">UCC1</text>
<text x="264.8" y="30.7">PA4</text>
<text x="162.6" y="37.8">PA5 UCC2</text>
<text x="193.5" y="40.1">+5V</text>
<text x="185.3" y="61.5">GND</text>
<text x="97.3" y="69.9">X32MI</text>
<text x="132.9" y="69.9">GND</text>
<text x="97.3" y="79.4">GND</text>
<text x="132.9" y="79.4">X32MO</text>
<text x="165" y="93.7">GND</text>
<text x="188.7" y="93.7">PA4</text>
<text x="77.8" y="97.7" transform="rotate(-90 77.8 97.7)">ANT</text>
<text x="80.2" y="97.7" transform="rotate(-90 80.2 97.7)">VINTA</text>
<text x="82.6" y="97.7" transform="rotate(-90 82.6 97.7)">X32MI</text>
<text x="84.9" y="97.7" transform="rotate(-90 84.9 97.7)">X32MO</text>
<text x="87.3" y="96.5" transform="rotate(-90 87.3 96.5)">PB22</text>
<text x="89.7" y="96.5" transform="rotate(-90 89.7 96.5)">PB23</text>
<text x="92" y="96.5" transform="rotate(-90 92 96.5)">PB4</text>
<text x="165" y="96">GND</text>
<text x="165" y="98.4">GND</text>
<text x="165" y="100.8">GND</text>
<text x="188.7" y="96">PA5</text>
<text x="188.7" y="100.8">PA14</text>
<text x="188.7" y="98.4">PA15</text>
<text x="242.2" y="98.4">RST#</text>
<text x="249.4" y="98.4">PB23</text>
<text x="165" y="107.9">+5V</text>
<text x="165" y="103.1">GND</text>
<text x="165" y="105.5">GND</text>
<text x="188.7" y="105.5">PA12</text>
<text x="188.7" y="103.1">PA13</text>
<text x="188.7" y="107.9">PA11</text>
<text x="165" y="110.2">+5V</text>
<text x="165" y="112.6">+5V</text>
<text x="188.7" y="112.6">PA8</text>
<text x="188.7" y="110.2">PA10</text>
<text x="242.2" y="109">BOOT</text>
<text x="249.4" y="109">PB22</text>
<text x="165" y="117.4">GND</text>
<text x="165" y="115">+5V</text>
<text x="188.7" y="115">PA9</text>
<text x="188.7" y="117.4">LED0</text>
<text x="42.6" y="125.7">VDCIA</text>
<text x="123.4" y="125.7">PB7</text>
<text x="42.6" y="128.1">PA4</text>
<text x="42.6" y="130.4">PA5</text>
<text x="123.4" y="128.1">PB10</text>
<text x="123.4" y="130.4">PB11</text>
<text x="42.6" y="137.5">PA13</text>
<text x="42.6" y="135.2">PA14</text>
<text x="42.6" y="132.8">PA15</text>
<text x="123.4" y="132.8">PB12</text>
<text x="123.4" y="135.2">PB13</text>
<text x="123.4" y="137.5">PB14</text>
<text x="42.6" y="140">PA12</text>
<text x="123.4" y="140">PB15</text>
<text x="165" y="145.9">PB22</text>
<text x="165" y="148.3">PB23</text>
<text x="189.9" y="145.9">GND</text>
<text x="189.9" y="148.3">GND</text>
<text x="165" y="150.6">PB4</text>
<text x="165" y="153">PB7</text>
<text x="165" y="155.4">PB10</text>
<text x="189.9" y="150.6">GND</text>
<text x="189.9" y="153">GND</text>
<text x="189.9" y="155.4">GND</text>
<text x="216.1" y="150.6">LED0</text>
<text x="249.4" y="150.6">+3V3</text>
<text x="165" y="160.1">PB12</text>
<text x="165" y="157.7">PB11</text>
<text x="189.9" y="160.1">+3V3</text>
<text x="189.9" y="157.7">GND</text>
<text x="216.1" y="161.3">LED1</text>
<text x="249.4" y="161.3">+3V3</text>
<text x="40.2" y="166.1">X32KO</text>
<text x="49.7" y="166.1">PA11</text>
<text x="165" y="162.5">PB13</text>
<text x="165" y="164.9">PB14</text>
<text x="165" y="167.3">PB15</text>
<text x="189.9" y="167.3">+3V3</text>
<text x="189.9" y="164.9">+3V3</text>
<text x="189.9" y="162.5">+3V3</text>
<text x="40.2" y="168.5">X32KI</text>
<text x="49.7" y="168.5">PA10</text>
<text x="165" y="169.6">LED1</text>
<text x="189.9" y="169.6">GND</text>
<text x="66.4" y="177.9">GND</text>
<text x="77.8" y="176.1" transform="rotate(-90 77.8 176.1)">X32KO</text>
<text x="80.2" y="176.1" transform="rotate(-90 80.2 176.1)">X32KI</text>
<text x="82.6" y="176.1" transform="rotate(-90 82.6 176.1)">VDCID</text>
<text x="84.9" y="176.1" transform="rotate(-90 84.9 176.1)">VSW</text>
<text x="87.3" y="176.1" transform="rotate(-90 87.3 176.1)">VCC</text>
<text x="89.7" y="176.1" transform="rotate(-90 89.7 176.1)">PA8</text>
<text x="92" y="176.1" transform="rotate(-90 92 176.1)">PA9</text>
<text x="41.6" y="183.8">VDCID</text>
<text x="60.6" y="183.8">VDCIA</text>
<text x="26" y="186.2">VSW</text>
</g>
<g font-size="2.1" fill="#000080">
<text x="203" y="18.8">P1</text>
<text x="238.5" y="21">R4</text>
<text x="238.5" y="23.3">5.1K</text>
<text x="36.4" y="27.6">S1</text>
<text x="84.2" y="29.5">U1</text>
<text x="245.6" y="29.8">R5</text>
<text x="55.4" y="32.1">F1</text>
<text x="114.8" y="32.1">R1</text>
<text x="245.8" y="34.2">NC(0R)</text>
<text x="36.4" y="36.2">SW</text>
<text x="55.7" y="36.6">500mA</text>
<text x="74.7" y="41.3">C3</text>
<text x="114.8" y="36.3">1K</text>
<text x="124.8" y="41.2">D1</text>
<text x="174.5" y="41.3">NC(0R)</text>
<text x="175.5" y="36.9">R6</text>
<text x="73.5" y="46.1">10uF</text>
<text x="91.3" y="42.5">6219P33M</text>
<text x="109.1" y="42.3">C5</text>
<text x="109.1" y="44.7">2.2uF</text>
<text x="123.4" y="43.8">POWER</text>
<text x="188.5" y="44.7">R7</text>
<text x="188.5" y="47.1">5.1K</text>
<text x="203" y="52.1">TYPE-C-Receptacle-2.0</text>
<text x="110.3" y="67.5">Y1</text>
<text x="84.2" y="82.9">C7</text>
<text x="70.9" y="88.7">E1</text>
<text x="84.2" y="85.3">0.47uF</text>
<text x="110.3" y="84.1">32MHz</text>
<text x="69.7" y="95.5" transform="rotate(-90 69.7 95.5)">ANTENNA</text>
<text x="174.5" y="91.3">P2</text>
<text x="232.7" y="95.3">RST#</text>
<text x="104.4" y="101.9">U2</text>
<text x="229.2" y="96">S2</text>
<text x="104.4" y="104.3">CH592F</text>
<text x="228" y="106.7">S3</text>
<text x="231.5" y="106">Download</text>
<text x="35.2" y="123.3">C8</text>
<text x="174.5" y="122.1">Header 11X2H</text>
<text x="35.2" y="130.4">0.1uF</text>
<text x="174.5" y="143.5">P3</text>
<text x="226.6" y="149.7">R2</text>
<text x="239.8" y="147.1">D2</text>
<text x="226.6" y="153.9">1K</text>
<text x="237.5" y="155.4">LED0</text>
<text x="226.6" y="160.3">R3</text>
<text x="239.8" y="157.7">D3</text>
<text x="29.5" y="164.9">Y2</text>
<text x="226.6" y="164.7">1K</text>
<text x="237.5" y="166.1">LED0</text>
<text x="25.5" y="169.4">32.768K</text>
<text x="174.5" y="174.4">Header 11X2H</text>
<text x="30.7" y="185">L1</text>
<text x="88.9" y="184.9">C11</text>
<text x="30.7" y="189.3">10uH</text>
<text x="47.3" y="190.8">C1</text>
<text x="88.9" y="188.4">2.2uF</text>
<text x="47.3" y="193.1">4.7uF</text>
</g>
</svg>
